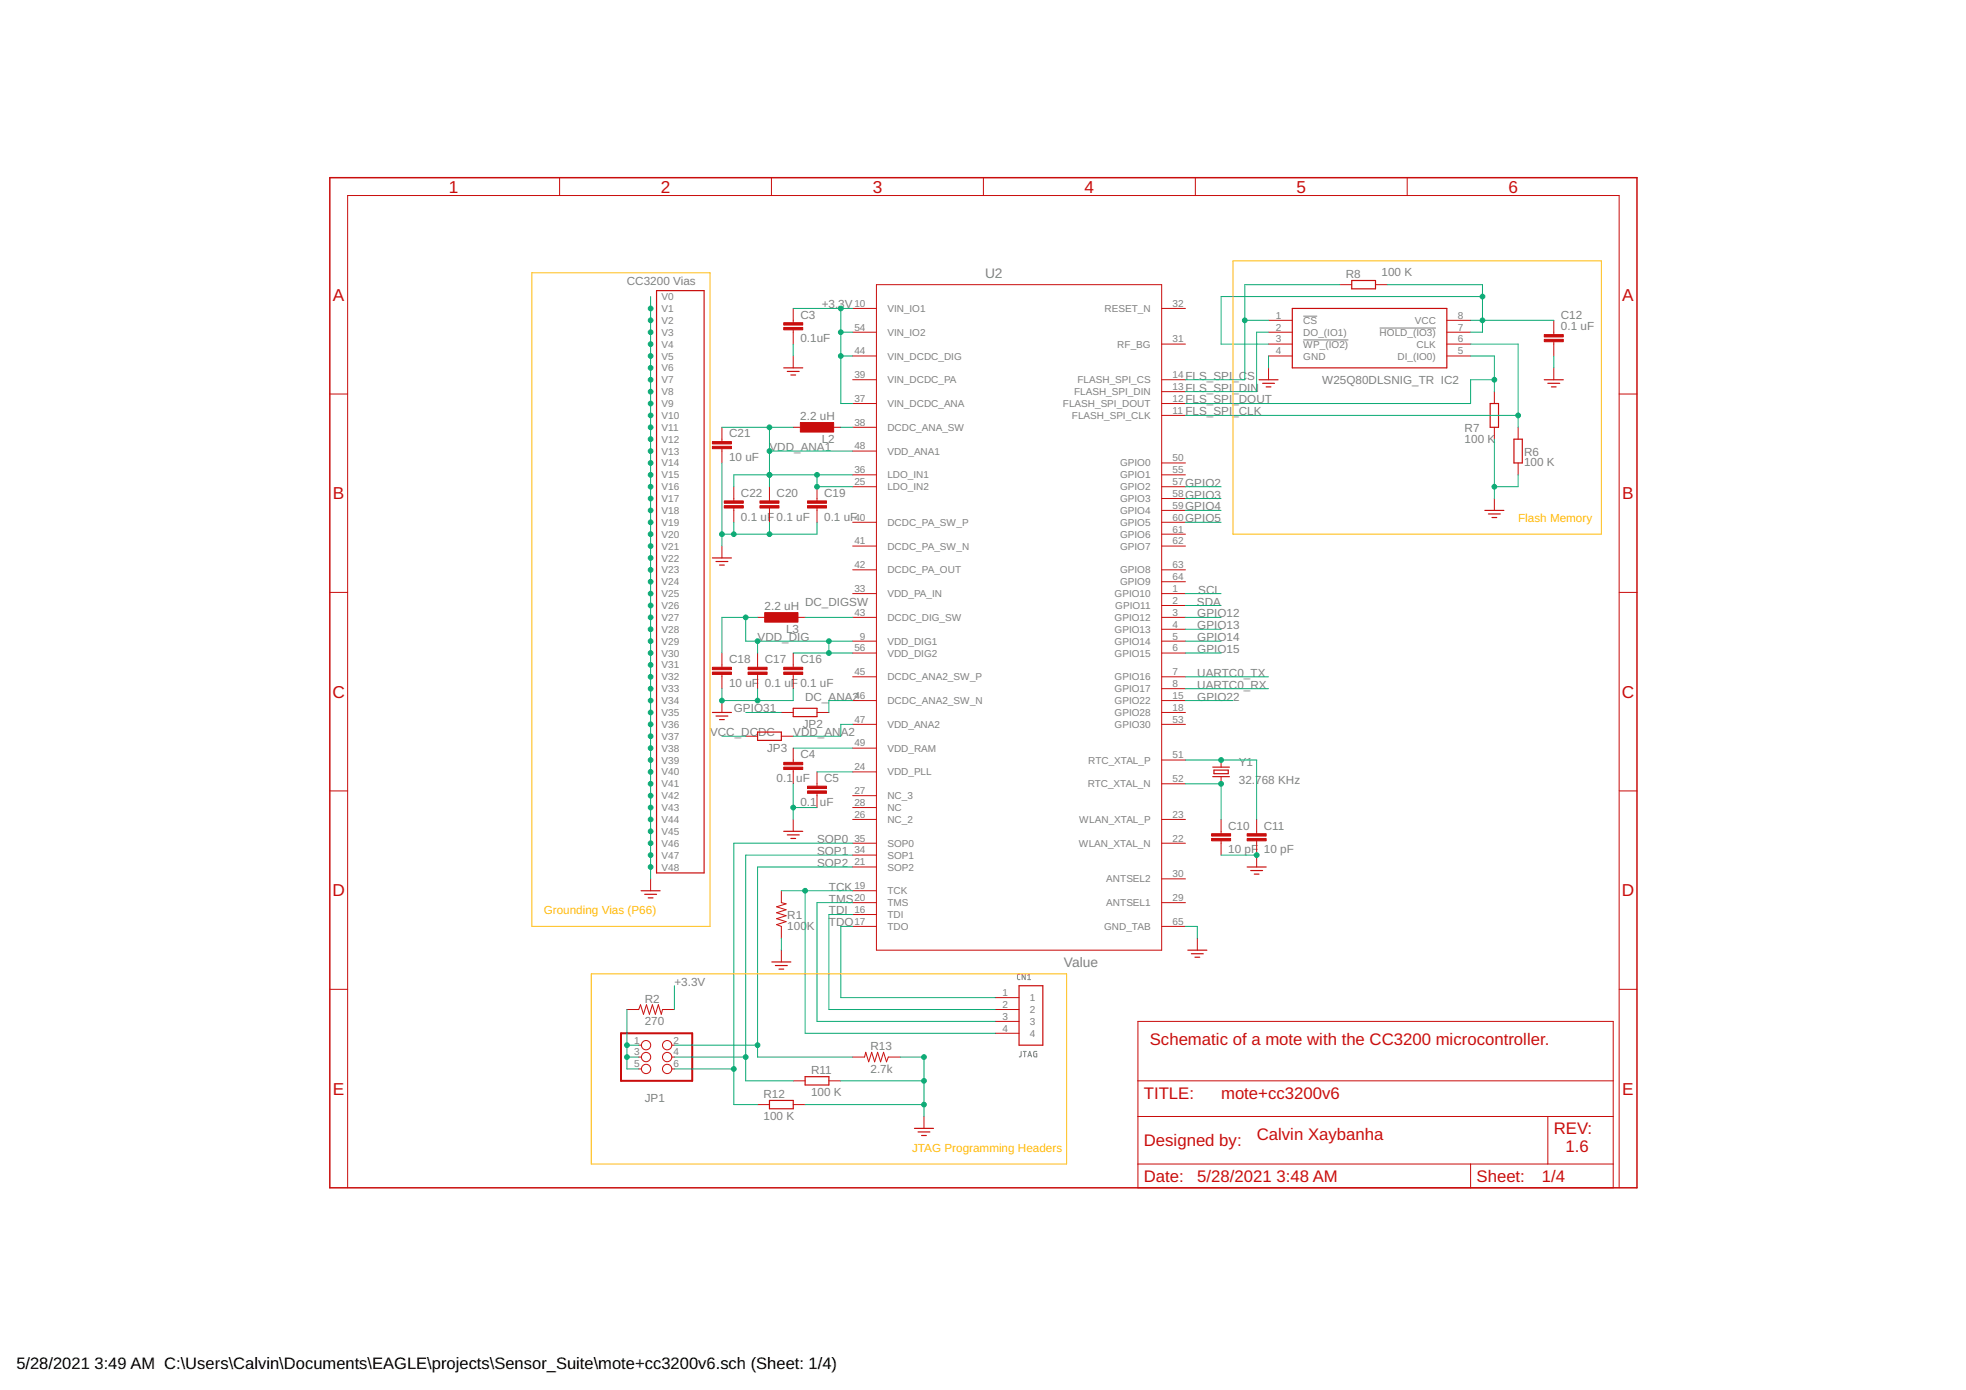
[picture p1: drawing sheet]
<svg xmlns="http://www.w3.org/2000/svg" width="420mm" height="297mm" viewBox="0 0 420 297" stroke-linecap="round" stroke-linejoin="round" font-family="sans-serif">
<g fill="none" stroke="#808080" stroke-width=".21">
<path d="M278.5 67.6h3M278.5 72.6h9.7M294.9 70.1h12M218 208.2h-.4l-.2 .2 .1 .8 .5 .1M219.1 208.2v1.1l-.7-1.1v1.1M219.6 209.3h.7M219.6 208.4l.3-.2v1.1M218.2 224.7v1l-.4 .1M218.7 224.7h.6M219 224.7v1.1M219.7 225.8l.4-1.1 .4 1.1M219.8 225.6h.5"/>
<path d="M221.6 224.7l-.6 .1-.1 .8 .2 .2h.5v-.6h-.2"/>
</g>
<path d="M70.5 38h279.3v215.8h-279.3z" fill="none" stroke="#c90d0c" stroke-width=".32"/>
<g fill="none" stroke="#c90d0c" stroke-width=".21">
<path d="M119.6 38v3.8M164.9 38v3.8M210.2 38v3.8M255.5 38v3.8M300.7 38v3.8M169.5 65.9v3.1M169.5 70.5v3M169.5 76.1v2.5M182.2 65.9h5.1M182.2 76.1h5.1M182.2 71h5.1M187.3 60.8h61v142.3h-61z"/>
<path d="M248.3 65.9h5M248.3 73.5h5M271.1 73.5h5.1M271.1 76.1h5.1M271.1 71h5.1M271.1 68.5h5.1M271.1 78.6v2.6M286.3 60.8h2.6M294 60.8h2.5M309.2 73.5h5.1M309.2 76.1h5.1M309.2 71h5.1"/>
<path d="M309.2 68.5h5.1M332.1 68.5v3M332.1 73v3.1M332.1 78.6v2.6M70.5 84.2h3.8M154.3 91.3v3.1M154.3 95.9v3M169.5 91.3h2.6M177.1 91.3h2.6M182.2 86.2h5.1M182.2 81.2h5.1M182.2 91.3h5.1"/>
<path d="M182.2 96.4h5.1M248.3 88.8h5M248.3 86.2h5M248.3 83.7h5M248.3 81.2h5M248.3 98.9h5M319.4 83.7v2.5M319.4 91.3v2.6M324.4 91.3v2.6M324.4 98.9v2.6M346 84.2h3.8M154.3 116.7v2.5"/>
<path d="M156.8 104v3M156.8 108.6v3M164.4 104v3M164.4 108.6v3M174.6 104v3M174.6 108.6v3M182.2 104h5.1M182.2 101.5h5.1M182.2 111.6h5.1M182.2 116.7h5.1M248.3 104h5M248.3 101.5h5"/>
<path d="M248.3 111.6h5M248.3 116.7h5M248.3 106.5h5M248.3 109.1h5M248.3 114.2h5M319.4 106.5v2.6M70.5 126.6h3.8M154.3 139.6v3M161.9 131.9h2.5M161.9 139.6v3M169.5 131.9h2.6M169.5 139.6v3"/>
<path d="M182.2 126.9h5.1M182.2 131.9h5.1M182.2 137h5.1M182.2 139.6h5.1M182.2 121.8h5.1M248.3 126.9h5M248.3 129.4h5M248.3 131.9h5M248.3 134.5h5M248.3 137h5M248.3 139.6h5M248.3 121.8h5"/>
<path d="M248.3 124.3h5M346 126.6h3.8M154.3 144.1v3.1M154.3 149.7v2.6M159.4 157.3h2.5M161.9 144.1v3.1M167 152.3h2.5M167 157.3h2.5M169.5 144.1v3.1M169.5 159.9v3M174.6 152.3h2.5M182.2 144.6h5.1"/>
<path d="M182.2 149.7h5.1M182.2 154.8h5.1M182.2 159.9h5.1M248.3 144.6h5M248.3 147.2h5M248.3 149.7h5M248.3 152.3h5M248.3 154.8h5M70.5 169h3.8M169.5 164.4v3.1M169.5 175.1v2.6M174.6 165v3"/>
<path d="M174.6 169.5v3.1M182.2 175.1h5.1M182.2 165h5.1M182.2 170h5.1M182.2 172.6h5.1M248.3 175.1h5M248.3 162.4h5M248.3 167.5h5M261 162.4v1.5M261 166v1.5M261 175.1v3.1M261 179.7v3"/>
<path d="M268.6 175.1v3.1M268.6 179.7v5.6M346 169h3.8M139 187.8v2.6M167 190.4v2.5l1 .2-2 .7 2 .6-2 .7 2 .6-2 .6 2 .7-2 .6 1 .4v2.5M182.2 195.4h5.1M182.2 198h5.1M182.2 190.4h5.1M182.2 192.9h5.1M182.2 185.3h5.1M182.2 180.2h5.1M182.2 182.7h5.1"/>
<path d="M248.3 198h5M248.3 192.9h5M248.3 180.2h5M248.3 187.8h5M70.5 211.4h3.8M134 215.7h2.5l.4-1 .6 2 .7-2 .6 2 .6-2 .7 2 .6-2 .6 2 .3-1h2.5M167 203.1v2.5M212.7 218.3h5.1M212.7 213.2h5.1M212.7 215.7h5.1M243.2 218.3h101.6v35.5h-101.6zM255.9 200.5v2.6"/>
<path d="M346 211.4h3.8M136.5 225.9h.6M136.5 223.4h.6M136.5 228.4h.6M143.6 225.9h.5M143.6 223.4h.5M143.6 228.4h.5M161.9 236.1h2.5M169.5 231h2.6M169.5 236.1h2.6M177.1 231h2.6M182.2 225.9h2.6l.2-1 .7 2 .6-2 .6 2 .7-2 .6 2 .6-2 .7 2 .3-1h2.6"/>
<path d="M197.5 238.6v2.5M212.7 220.8h5.1M243.2 238.6h101.6M243.2 231h101.6M330.8 238.6v10.2M74.3 253.8v-212h271.7v212M243.2 248.8h101.6M314.3 248.8v5"/>
<circle cx="138.1" cy="225.9" r=".99"/>
<circle cx="138.1" cy="223.4" r=".99"/>
<circle cx="138.1" cy="228.4" r=".99"/>
<circle cx="142.6" cy="223.4" r=".99"/>
<circle cx="142.6" cy="228.4" r=".99"/>
<circle cx="142.6" cy="225.9" r=".99"/>
</g>
<g fill="none" stroke="#c90d0c" stroke-width=".25">
<path d="M288.9 59.9h5.1v1.8h-5.1zM140.3 62.1h10.2v124.4h-10.2zM167.5 78.6h4.1M168.3 79.4h2.5M276.2 65.9h33v12.7h-33zM169 80.1h1M269.1 81.2h4M269.8 81.9h2.6M270.6 82.7h1M318.5 86.2h1.8v5.1h-1.8zM323.6 93.9h1.7v5h-1.7zM330 81.2h4.1"/>
<path d="M330.8 81.9h2.5M331.6 82.7h1M152.3 119.2h4M153 120h2.6M317.3 109.1h4.1M318.1 109.8h2.5M318.9 110.6h1M153.8 120.8h1M152.3 152.3h4M153 153h2.6M153.8 153.8h1M161.9 156.4h5.1v1.8h-5.1z"/>
<path d="M169.5 151.4h5.1v1.7h-5.1zM167.5 177.7h4.1M168.3 178.4h2.5M169 179.2h1M259.2 163.9h3.5M259.2 166h3.5M259.4 164.6h3.1v.7h-3.1zM137 190.4h4.1M137.8 191.1h2.5M138.5 191.9h1.1M266.5 185.3h4.1M267.3 186h2.5"/>
<path d="M268.1 186.8h1M165 205.6h4M165.7 206.3h2.6M166.5 207.1h1M217.8 210.7h5.1v12.7h-5.1zM253.9 203.1h4M254.6 203.8h2.6M255.4 204.6h1M164.4 235.2h5.1v1.7h-5.1zM172.1 230.1h5v1.8h-5zM195.4 241.1h4.1M196.2 241.9h2.5"/>
<path d="M197 242.7h1"/>
</g>
<g fill="#c90d0c" stroke="#c90d0c" stroke-width=".21">
<path d="M167.5 69h4.1v.5h-4.1z"/>
<path d="M167.5 70h4.1v.5h-4.1z"/>
<path d="M258.9 179.2h4.1v.5h-4.1z"/>
<path d="M258.9 178.2h4.1v.5h-4.1z"/>
<path d="M266.5 179.2h4.1v.5h-4.1z"/>
<path d="M266.5 178.2h4.1v.5h-4.1z"/>
<path d="M167.5 163.9h4.1v.5h-4.1z"/>
<path d="M167.5 162.9h4.1v.5h-4.1z"/>
<path d="M172.6 169h4v.5h-4z"/>
<path d="M172.6 168h4v.5h-4z"/>
<path d="M330 72.5h4.1v.5h-4.1z"/>
<path d="M330 71.5h4.1v.5h-4.1z"/>
<path d="M167.5 143.6h4.1v.5h-4.1z"/>
<path d="M167.5 142.6h4.1v.5h-4.1z"/>
<path d="M159.9 143.6h4v.5h-4z"/>
<path d="M159.9 142.6h4v.5h-4z"/>
<path d="M152.3 143.6h4v.5h-4z"/>
<path d="M152.3 142.6h4v.5h-4z"/>
<path d="M172.6 108.1h4v.5h-4z"/>
<path d="M172.6 107h4v.5h-4z"/>
<path d="M162.4 108.1h4.1v.5h-4.1z"/>
<path d="M162.4 107h4.1v.5h-4.1z"/>
<path d="M152.3 95.4h4v.5h-4z"/>
<path d="M152.3 94.4h4v.5h-4z"/>
<path d="M154.8 108.1h4.1v.5h-4.1z"/>
<path d="M154.8 107h4.1v.5h-4.1z"/>
<path d="M171 90.3h7.2v2h-7.2z"/>
<path d="M163.4 130.9h7.1v2h-7.1z"/>
</g>
<path d="M132.7 220.8h15.2v10.2h-15.2z" fill="none" stroke="#c90d0c" stroke-width=".42"/>
<g fill="none" stroke="#0dab76" stroke-width=".21">
<path d="M139 63.4v124.4M169.5 65.9h12.7M169.5 73.5v2.6M179.7 65.9v20.3h2.5M179.7 76.1h2.5M179.7 71h2.5M266 68.5h5.1M271.1 71h-2.5v12.7h-15.3M271.1 76.1v2.5M286.3 60.8h-20.3v20.4h-12.7M296.5 60.8h20.3v10.2h-2.5M314.3 76.1h5.1v7.6"/>
<path d="M314.3 68.5h17.8M314.3 73.5h10.1v17.8M316.8 63.4h-55.8v10.1h10.1M332.1 76.1v2.5M154.3 98.9v17.8M154.3 91.3h15.2M164.4 91.3v12.7M164.4 96.4h17.8M179.7 91.3h2.5M253.3 88.8h71.1M319.4 81.2h-5.1v5h-61M319.4 93.9v12.6"/>
<path d="M156.8 111.6v2.6M164.4 111.6v2.6M174.6 101.5v2.5h7.6M174.6 111.6v2.6h-20.3M182.2 101.5h-25.4v2.5M253.3 104h7.7M253.3 106.5h7.7M253.3 109.1h7.7M253.3 111.6h7.7M324.4 101.5v2.5h-5M159.4 131.9v5.1h22.8M161.9 131.9h-7.6v7.7"/>
<path d="M161.9 137v2.6M169.5 139.6h12.7M172.1 131.9h10.1M177.1 137v2.6M253.3 126.9h7.7M253.3 129.4h7.7M253.3 134.5h7.7M253.3 137h7.7M253.3 139.6h7.7M253.3 131.9h7.7M154.3 147.2v2.5h15.2v-2.5M154.3 157.3h5.1"/>
<path d="M159.4 152.3h7.6M161.9 147.2v2.5M169.5 159.9h12.7M182.2 154.8h-2.5v2.5h-10.2M182.2 149.7h-5.1v2.6M253.3 149.7h10.2M253.3 144.6h17.8M253.3 147.2h17.8M169.5 167.5v7.6M169.5 172.6h5.1M174.6 165h7.6M253.3 167.5h7.7v7.6"/>
<path d="M253.3 162.4h15.3v12.7M167 190.4h15.2M172.1 190.4v30.4h40.6M182.2 198h-2.5v15.2h33M182.2 182.7h-22.8v48.3h10.1M182.2 185.3h-20.3v40.6h20.3M182.2 192.9h-7.6v25.4h38.1M182.2 180.2h-25.4v55.9h5.1M182.2 195.4h-5.1v20.3h35.6M253.3 198h2.6v2.5M261 182.7h7.6M134 215.7v12.7h2.5"/>
<path d="M144.1 210.7v5M167 200.5v2.6M134 225.9h2.5M134 223.4h2.5M144.1 225.9h15.3M144.1 228.4h12.7M144.1 223.4h17.8M172.1 236.1h25.4M179.7 231h17.8M192.4 225.9h5.1v12.7"/>
</g>
<g fill="#0dab76" stroke="#0dab76" stroke-width=".21">
<circle cx="179.7" cy="76.1" r=".51"/>
<circle cx="179.7" cy="71" r=".51"/>
<circle cx="179.7" cy="65.9" r=".51"/>
<circle cx="316.8" cy="63.4" r=".51"/>
<circle cx="316.8" cy="68.5" r=".51"/>
<circle cx="268.6" cy="182.7" r=".51"/>
<circle cx="169.5" cy="172.6" r=".51"/>
<circle cx="139" cy="65.9" r=".51"/>
<circle cx="139" cy="68.5" r=".51"/>
<circle cx="139" cy="71" r=".51"/>
<circle cx="139" cy="73.5" r=".51"/>
<circle cx="139" cy="76.1" r=".51"/>
<circle cx="139" cy="78.6" r=".51"/>
<circle cx="139" cy="81.2" r=".51"/>
<circle cx="139" cy="83.7" r=".51"/>
<circle cx="139" cy="86.2" r=".51"/>
<circle cx="139" cy="88.8" r=".51"/>
<circle cx="139" cy="91.3" r=".51"/>
<circle cx="139" cy="93.9" r=".51"/>
<circle cx="139" cy="96.4" r=".51"/>
<circle cx="139" cy="98.9" r=".51"/>
<circle cx="139" cy="101.5" r=".51"/>
<circle cx="139" cy="104" r=".51"/>
<circle cx="139" cy="106.5" r=".51"/>
<circle cx="139" cy="109.1" r=".51"/>
<circle cx="139" cy="111.6" r=".51"/>
<circle cx="139" cy="114.2" r=".51"/>
<circle cx="139" cy="116.7" r=".51"/>
<circle cx="139" cy="119.2" r=".51"/>
<circle cx="139" cy="121.8" r=".51"/>
<circle cx="139" cy="124.3" r=".51"/>
<circle cx="139" cy="126.9" r=".51"/>
<circle cx="139" cy="129.4" r=".51"/>
<circle cx="139" cy="131.9" r=".51"/>
<circle cx="139" cy="134.5" r=".51"/>
<circle cx="139" cy="137" r=".51"/>
<circle cx="139" cy="139.6" r=".51"/>
<circle cx="139" cy="142.1" r=".51"/>
<circle cx="139" cy="144.6" r=".51"/>
<circle cx="139" cy="147.2" r=".51"/>
<circle cx="139" cy="149.7" r=".51"/>
<circle cx="139" cy="152.3" r=".51"/>
<circle cx="139" cy="154.8" r=".51"/>
<circle cx="139" cy="157.3" r=".51"/>
<circle cx="139" cy="159.9" r=".51"/>
<circle cx="139" cy="162.4" r=".51"/>
<circle cx="139" cy="165" r=".51"/>
<circle cx="139" cy="167.5" r=".51"/>
<circle cx="139" cy="170" r=".51"/>
<circle cx="139" cy="172.6" r=".51"/>
<circle cx="139" cy="175.1" r=".51"/>
<circle cx="139" cy="177.7" r=".51"/>
<circle cx="139" cy="180.2" r=".51"/>
<circle cx="139" cy="182.7" r=".51"/>
<circle cx="139" cy="185.3" r=".51"/>
<circle cx="319.4" cy="104" r=".51"/>
<circle cx="161.9" cy="149.7" r=".51"/>
<circle cx="154.3" cy="149.7" r=".51"/>
<circle cx="164.4" cy="114.2" r=".51"/>
<circle cx="156.8" cy="114.2" r=".51"/>
<circle cx="154.3" cy="114.2" r=".51"/>
<circle cx="197.5" cy="225.9" r=".51"/>
<circle cx="197.5" cy="236.1" r=".51"/>
<circle cx="197.5" cy="231" r=".51"/>
<circle cx="156.8" cy="228.4" r=".51"/>
<circle cx="266" cy="68.5" r=".51"/>
<circle cx="319.4" cy="81.2" r=".51"/>
<circle cx="324.4" cy="88.8" r=".51"/>
<circle cx="172.1" cy="190.4" r=".51"/>
<circle cx="261" cy="167.5" r=".51"/>
<circle cx="261" cy="162.4" r=".51"/>
<circle cx="177.1" cy="139.6" r=".51"/>
<circle cx="177.1" cy="137" r=".51"/>
<circle cx="159.4" cy="131.9" r=".51"/>
<circle cx="161.9" cy="137" r=".51"/>
<circle cx="174.6" cy="101.5" r=".51"/>
<circle cx="174.6" cy="104" r=".51"/>
<circle cx="164.4" cy="101.5" r=".51"/>
<circle cx="164.4" cy="96.4" r=".51"/>
<circle cx="164.4" cy="91.3" r=".51"/>
<circle cx="161.9" cy="223.4" r=".51"/>
<circle cx="159.4" cy="225.9" r=".51"/>
<circle cx="134" cy="225.9" r=".51"/>
<circle cx="134" cy="223.4" r=".51"/>
</g>
<path d="M113.7 58.3h38v139.7h-38zM263.5 55.8h78.7v58.4h-78.7zM126.4 208.1h101.5v40.7h-101.5z" fill="none" stroke="#ffba08" stroke-width=".21"/>
<g font-size="3.7" fill="#c90d0c">
<text x="95.9" y="41.2">1</text>
<text x="141.2" y="41.2">2</text>
<text x="186.5" y="41.2">3</text>
<text x="231.8" y="41.2">4</text>
<text x="277.1" y="41.2">5</text>
<text x="322.4" y="41.2">6</text>
<text x="71.2" y="64.3">A</text>
<text x="346.7" y="64.3">A</text>
<text x="71.2" y="106.7">B</text>
<text x="346.7" y="106.7">B</text>
<text x="71.1" y="149.1">C</text>
<text x="346.6" y="149.1">C</text>
<text x="71.1" y="191.5">D</text>
<text x="346.6" y="191.5">D</text>
<text x="71.2" y="233.9">E</text>
<text x="346.7" y="233.9">E</text>
</g>
<g font-size="3.6" fill="#c90d0c">
<text x="245.7" y="223.4">Schematic of a mote with the CC3200 microcontroller.</text>
<text x="244.4" y="234.8">TITLE:</text>
<text x="261" y="234.8">mote+cc3200v6</text>
<text x="244.4" y="244.9">Designed by:</text>
<text x="268.6" y="243.7">Calvin Xaybanha</text>
<text x="332.1" y="242.4">REV:</text>
<text x="334.6" y="246.2">1.6</text>
<text x="244.4" y="252.6">Date:</text>
<text x="255.9" y="252.6">5/28/2021</text>
<text x="272.8" y="252.6">3:48 AM</text>
<text x="315.6" y="252.6">Sheet:</text>
<text x="329.5" y="252.6">1/4</text>
</g>
<g font-size="3.5">
<text x="3.5" y="292.5">5/28/2021</text>
<text x="20.2" y="292.5">3:49 AM C:\Users\Calvin\Documents\EAGLE\projects\Sensor_Suite\mote+cc3200v6.sch (Sheet: 1/4)</text>
</g>
<g font-size="2.9" fill="#808080">
<text x="210.5" y="59.3">U2</text>
<text x="227.4" y="206.6">Value</text>
</g>
<g font-size="2.5" fill="#808080">
<text x="287.6" y="59.3">R8</text>
<text x="295.2" y="59.1">100 K</text>
<text x="134" y="60.8">CC3200 Vias</text>
<text x="175.6" y="65.9">+3.3V</text>
<text x="171.1" y="68.1">C3</text>
<text x="333.6" y="70.6">0.1 uF</text>
<text x="333.6" y="68.1">C12</text>
<text x="171.1" y="73.1">0.1uF</text>
<text x="253.3" y="81.1">FLS_SPI_C</text>
<text x="253.3" y="83.7">FLS_SPI_DIN</text>
<text x="266.6" y="81.1">S</text>
<text x="282.5" y="82">W25Q80DLSNIG_TR IC2</text>
<text x="171" y="89.8">2.2 uH</text>
<text x="253.3" y="86.2">FLS_SPI_DOUT</text>
<text x="253.3" y="88.8">FLS_SPI_CLK</text>
<text x="155.8" y="93.5">C21</text>
<text x="175.6" y="94.6">L2</text>
<text x="313" y="94.6">100 K</text>
<text x="313" y="92.3">R7</text>
<text x="155.8" y="98.5">10 uF</text>
<text x="164.4" y="96.4">VDD_ANA1</text>
<text x="325.7" y="99.7">100 K</text>
<text x="325.7" y="97.4">R6</text>
<text x="158.4" y="106.2">C22</text>
<text x="166" y="106.2">C20</text>
<text x="176.1" y="106.2">C19</text>
<text x="253.3" y="104">GPIO2</text>
<text x="253.3" y="106.5">GPIO3</text>
<text x="158.4" y="111.2">0.1 uF 0.1 uF</text>
<text x="176.1" y="111.2">0.1 uF</text>
<text x="253.3" y="109.1">GPIO4</text>
<text x="253.3" y="111.6">GPIO5</text>
<text x="163.4" y="130.4">2.2 uH</text>
<text x="172.1" y="129.4">DC_DIGSW</text>
<text x="255.8" y="129.4">SDA</text>
<text x="255.9" y="131.9">GPIO12</text>
<text x="256.1" y="126.9">SCL</text>
<text x="161.9" y="137">VDD_DIG</text>
<text x="168" y="135.2">L3</text>
<text x="255.9" y="134.5">GPIO13</text>
<text x="255.9" y="137">GPIO14</text>
<text x="155.8" y="141.7">C18</text>
<text x="163.4" y="141.7">C17</text>
<text x="171.1" y="141.7">C16</text>
<text x="255.9" y="139.6">GPIO15</text>
<text x="155.8" y="146.8">10 uF</text>
<text x="163.4" y="146.8">0.1 uF 0.1 uF</text>
<text x="172.1" y="149.7">DC_ANA2</text>
<text x="255.9" y="144.6">UARTC0_TX</text>
<text x="255.9" y="147.2">UARTC0_RX</text>
<text x="255.9" y="149.7">GPIO22</text>
<text x="156.8" y="152.3">GPIO31</text>
<text x="171.6" y="155.5">JP2</text>
<text x="151.8" y="157.3">VCC_DCDC</text>
<text x="163.9" y="160.6">JP3</text>
<text x="169.5" y="157.3">VDD_ANA2</text>
<text x="166" y="167.1">0.1</text>
<text x="170.2" y="167.1">uF</text>
<text x="171.1" y="162">C4</text>
<text x="176.1" y="167.1">C5</text>
<text x="264.8" y="167.5">32.768 KHz</text>
<text x="264.8" y="163.7">Y1</text>
<text x="171.1" y="172.2">0.1</text>
<text x="175.2" y="172.2">uF</text>
<text x="262.5" y="177.3">C10</text>
<text x="270.1" y="177.3">C11</text>
<text x="174.6" y="180.2">SOP0</text>
<text x="174.6" y="185.3">SOP2</text>
<text x="174.6" y="182.7">SOP1</text>
<text x="262.5" y="182.3">10 pF</text>
<text x="270.1" y="182.3">10 pF</text>
<text x="177.1" y="190.3">TCK</text>
<text x="168.3" y="196.5">R1</text>
<text x="177.1" y="192.9">TMS</text>
<text x="177.1" y="195.4">TDI</text>
<text x="177.1" y="198">TDO</text>
<text x="168.3" y="198.7">100</text>
<text x="172.4" y="198.7">K</text>
<text x="137.8" y="214.2">R2</text>
<text x="144.1" y="210.7">+3.3V</text>
<text x="137.8" y="219">270</text>
<text x="186" y="224.4">R13</text>
<text x="173.3" y="229.5">R11</text>
<text x="186" y="229.2">2.7k</text>
<text x="137.8" y="235.4">JP1</text>
<text x="163.2" y="239.4">100 K</text>
<text x="163.2" y="234.6">R12</text>
<text x="173.3" y="234.3">100 K</text>
</g>
<g font-size="2.5" fill="#ffba08">
<text x="324.4" y="111.6">Flash Memory</text>
<text x="116.2" y="195.4">Grounding Vias (P66)</text>
<text x="194.9" y="246.2">JTAG Programming Headers</text>
</g>
<g font-size="2.1" fill="#808080">
<text x="141.4" y="64.1">V0</text>
<text x="182.6" y="65.6">10</text>
<text x="250.6" y="65.6">32</text>
<text x="141.4" y="66.7">V1</text>
<text x="141.4" y="69.2">V2</text>
<text x="141.4" y="71.8">V3</text>
<text x="182.6" y="70.6">54</text>
<text x="189.6" y="66.7">VIN_IO1</text>
<text x="189.6" y="71.8">VIN_IO2</text>
<text x="236.1" y="66.7">RESET_N</text>
<text x="272.7" y="68.1">1</text>
<text x="272.7" y="70.6">2</text>
<text x="278.5" y="69.2">CS</text>
<text x="278.5" y="71.8">DO_(IO1)</text>
<text x="294.8" y="71.8">HOLD_(IO3)</text>
<text x="302.4" y="69.2">VCC</text>
<text x="311.5" y="68.1">8</text>
<text x="311.5" y="70.6">7</text>
<text x="141.4" y="74.3">V4</text>
<text x="141.4" y="76.8">V5</text>
<text x="182.6" y="75.7">44</text>
<text x="189.6" y="76.8">VIN_DCDC_DIG</text>
<text x="238.8" y="74.3">RF_BG</text>
<text x="250.6" y="73.2">31</text>
<text x="272.7" y="73.2">3</text>
<text x="272.7" y="75.7">4</text>
<text x="278.5" y="74.3">WP_(IO2)</text>
<text x="278.5" y="76.8">GND</text>
<text x="298.7" y="76.8">DI_(IO0)</text>
<text x="302.7" y="74.3">CLK</text>
<text x="311.5" y="73.2">6</text>
<text x="311.5" y="75.7">5</text>
<text x="141.4" y="79.4">V6</text>
<text x="141.4" y="81.9">V7</text>
<text x="182.6" y="80.8">39</text>
<text x="189.6" y="81.9">VIN_DCDC_PA</text>
<text x="230.3" y="81.9">FLASH_SPI_CS</text>
<text x="250.6" y="83.3">13</text>
<text x="250.6" y="80.8">14</text>
<text x="141.4" y="84.4">V8</text>
<text x="141.4" y="87">V9</text>
<text x="141.4" y="89.5">V10</text>
<text x="182.6" y="85.9">37</text>
<text x="189.6" y="87">VIN_DCDC_ANA</text>
<text x="227.2" y="87">FLASH_SPI_DOUT</text>
<text x="229.1" y="89.5">FLASH_SPI_CLK</text>
<text x="229.6" y="84.4">FLASH_SPI_DIN</text>
<text x="250.6" y="88.4">11</text>
<text x="250.6" y="85.9">12</text>
<text x="141.4" y="92.1">V11</text>
<text x="141.4" y="94.6">V12</text>
<text x="182.6" y="90.9">38</text>
<text x="189.6" y="92.1">DCDC_ANA_SW</text>
<text x="141.4" y="97.1">V13</text>
<text x="141.4" y="99.7">V14</text>
<text x="182.6" y="101.1">36</text>
<text x="182.6" y="96">48</text>
<text x="189.6" y="97.1">VDD_ANA1</text>
<text x="239.4" y="99.7">GPIO0</text>
<text x="250.6" y="98.6">50</text>
<text x="250.6" y="101.1">55</text>
<text x="141.4" y="102.2">V15</text>
<text x="141.4" y="104.8">V16</text>
<text x="141.4" y="107.3">V17</text>
<text x="182.6" y="103.6">25</text>
<text x="189.6" y="104.8">LDO_IN2</text>
<text x="189.6" y="102.2">LDO_IN1</text>
<text x="239.4" y="102.2">GPIO1</text>
<text x="239.4" y="104.8">GPIO2</text>
<text x="239.4" y="107.3">GPIO3</text>
<text x="250.6" y="103.6">57</text>
<text x="250.6" y="106.2">58</text>
<text x="141.4" y="109.8">V18</text>
<text x="141.4" y="112.4">V19</text>
<text x="182.6" y="111.3">40</text>
<text x="189.6" y="112.4">DCDC_PA_SW_P</text>
<text x="239.4" y="109.8">GPIO4</text>
<text x="239.4" y="112.4">GPIO5</text>
<text x="250.6" y="108.7">59</text>
<text x="250.6" y="111.3">60</text>
<text x="250.6" y="113.8">61</text>
<text x="141.4" y="114.9">V20</text>
<text x="141.4" y="117.5">V21</text>
<text x="182.6" y="116.3">41</text>
<text x="189.6" y="117.5">DCDC_PA_SW_N</text>
<text x="239.4" y="114.9">GPIO6</text>
<text x="239.4" y="117.5">GPIO7</text>
<text x="250.6" y="116.3">62</text>
<text x="141.4" y="120">V22</text>
<text x="141.4" y="122.5">V23</text>
<text x="141.4" y="125.1">V24</text>
<text x="182.6" y="121.4">42</text>
<text x="189.6" y="122.5">DCDC_PA_OUT</text>
<text x="239.4" y="122.5">GPIO8</text>
<text x="239.4" y="125.1">GPIO9</text>
<text x="250.6" y="121.4">63</text>
<text x="250.6" y="124">64</text>
<text x="141.4" y="127.6">V25</text>
<text x="141.4" y="130.2">V26</text>
<text x="182.6" y="126.5">33</text>
<text x="182.6" y="131.6">43</text>
<text x="189.6" y="127.6">VDD_PA_IN</text>
<text x="238.2" y="127.6">GPIO10</text>
<text x="238.3" y="130.2">GPIO11</text>
<text x="250.6" y="126.5">1</text>
<text x="250.6" y="129">2</text>
<text x="250.6" y="131.6">3</text>
<text x="141.4" y="132.7">V27</text>
<text x="141.4" y="135.2">V28</text>
<text x="141.4" y="137.8">V29</text>
<text x="183.8" y="136.7">9</text>
<text x="189.6" y="137.8">VDD_DIG1</text>
<text x="189.6" y="132.7">DCDC_DIG_SW</text>
<text x="238.2" y="132.7">GPIO12</text>
<text x="238.2" y="135.2">GPIO13</text>
<text x="238.2" y="137.8">GPIO14</text>
<text x="250.6" y="134.1">4</text>
<text x="250.6" y="136.7">5</text>
<text x="141.4" y="140.3">V30</text>
<text x="141.4" y="142.9">V31</text>
<text x="182.6" y="139.2">56</text>
<text x="189.6" y="140.3">VDD_DIG2</text>
<text x="238.2" y="140.3">GPIO15</text>
<text x="250.6" y="139.2">6</text>
<text x="141.4" y="145.4">V32</text>
<text x="141.4" y="147.9">V33</text>
<text x="182.6" y="144.3">45</text>
<text x="182.6" y="149.4">46</text>
<text x="189.6" y="145.4">DCDC_ANA2_SW_P</text>
<text x="238.2" y="145.4">GPIO16</text>
<text x="238.2" y="147.9">GPIO17</text>
<text x="250.6" y="144.3">7</text>
<text x="250.6" y="146.8">8</text>
<text x="250.6" y="149.4">15</text>
<text x="141.4" y="150.5">V34</text>
<text x="141.4" y="153">V35</text>
<text x="141.4" y="155.6">V36</text>
<text x="182.6" y="154.4">47</text>
<text x="189.6" y="150.5">DCDC_ANA2_SW_N</text>
<text x="189.6" y="155.6">VDD_ANA2</text>
<text x="238.2" y="150.5">GPIO22</text>
<text x="238.2" y="153">GPIO28</text>
<text x="238.2" y="155.6">GPIO30</text>
<text x="250.6" y="151.9">18</text>
<text x="250.6" y="154.4">53</text>
<text x="141.4" y="158.1">V37</text>
<text x="141.4" y="160.6">V38</text>
<text x="182.6" y="159.5">49</text>
<text x="189.6" y="160.6">VDD_RAM</text>
<text x="141.4" y="163.2">V39</text>
<text x="141.4" y="165.7">V40</text>
<text x="182.6" y="164.6">24</text>
<text x="189.6" y="165.7">VDD_PLL</text>
<text x="232.6" y="163.2">RTC_XTAL_P</text>
<text x="250.6" y="162.1">51</text>
<text x="250.6" y="167.1">52</text>
<text x="141.4" y="168.3">V41</text>
<text x="141.4" y="170.8">V42</text>
<text x="141.4" y="173.3">V43</text>
<text x="182.6" y="169.7">27</text>
<text x="182.6" y="172.2">28</text>
<text x="189.6" y="170.8">NC_3</text>
<text x="189.6" y="173.3">NC</text>
<text x="232.5" y="168.3">RTC_XTAL_N</text>
<text x="141.4" y="175.9">V44</text>
<text x="141.4" y="178.4">V45</text>
<text x="182.6" y="174.8">26</text>
<text x="182.6" y="179.8">35</text>
<text x="189.6" y="175.9">NC_2</text>
<text x="230.7" y="175.9">WLAN_XTAL_P</text>
<text x="250.6" y="179.8">22</text>
<text x="250.6" y="174.8">23</text>
<text x="141.4" y="180.9">V46</text>
<text x="141.4" y="183.5">V47</text>
<text x="182.6" y="184.9">21</text>
<text x="182.6" y="182.4">34</text>
<text x="189.6" y="183.5">SOP1</text>
<text x="189.6" y="180.9">SOP0</text>
<text x="230.5" y="180.9">WLAN_XTAL_N</text>
<text x="141.4" y="186">V48</text>
<text x="182.6" y="190">19</text>
<text x="189.6" y="191.1">TCK</text>
<text x="189.6" y="186">SOP2</text>
<text x="236.4" y="188.6">ANTSEL2</text>
<text x="250.6" y="187.4">30</text>
<text x="182.6" y="195.1">16</text>
<text x="182.6" y="197.6">17</text>
<text x="182.6" y="192.5">20</text>
<text x="189.6" y="196.2">TDI</text>
<text x="189.6" y="193.6">TMS</text>
<text x="236.4" y="193.6">ANTSEL1</text>
<text x="250.6" y="192.5">29</text>
<text x="250.6" y="197.6">65</text>
<text x="189.6" y="198.7">TDO</text>
<text x="236" y="198.7">GND_TAB</text>
<text x="214.3" y="212.8">1</text>
<text x="214.3" y="215.4">2</text>
<text x="220.1" y="214">1</text>
<text x="214.3" y="217.9">3</text>
<text x="214.3" y="220.5">4</text>
<text x="220.1" y="216.5">2</text>
<text x="220.1" y="219">3</text>
<text x="220.1" y="221.6">4</text>
<text x="135.5" y="223">1</text>
<text x="135.5" y="225.5">3</text>
<text x="143.9" y="223">2</text>
<text x="143.9" y="225.5">4</text>
<text x="135.5" y="228.1">5</text>
<text x="143.9" y="228.1">6</text>
</g>
</svg>
